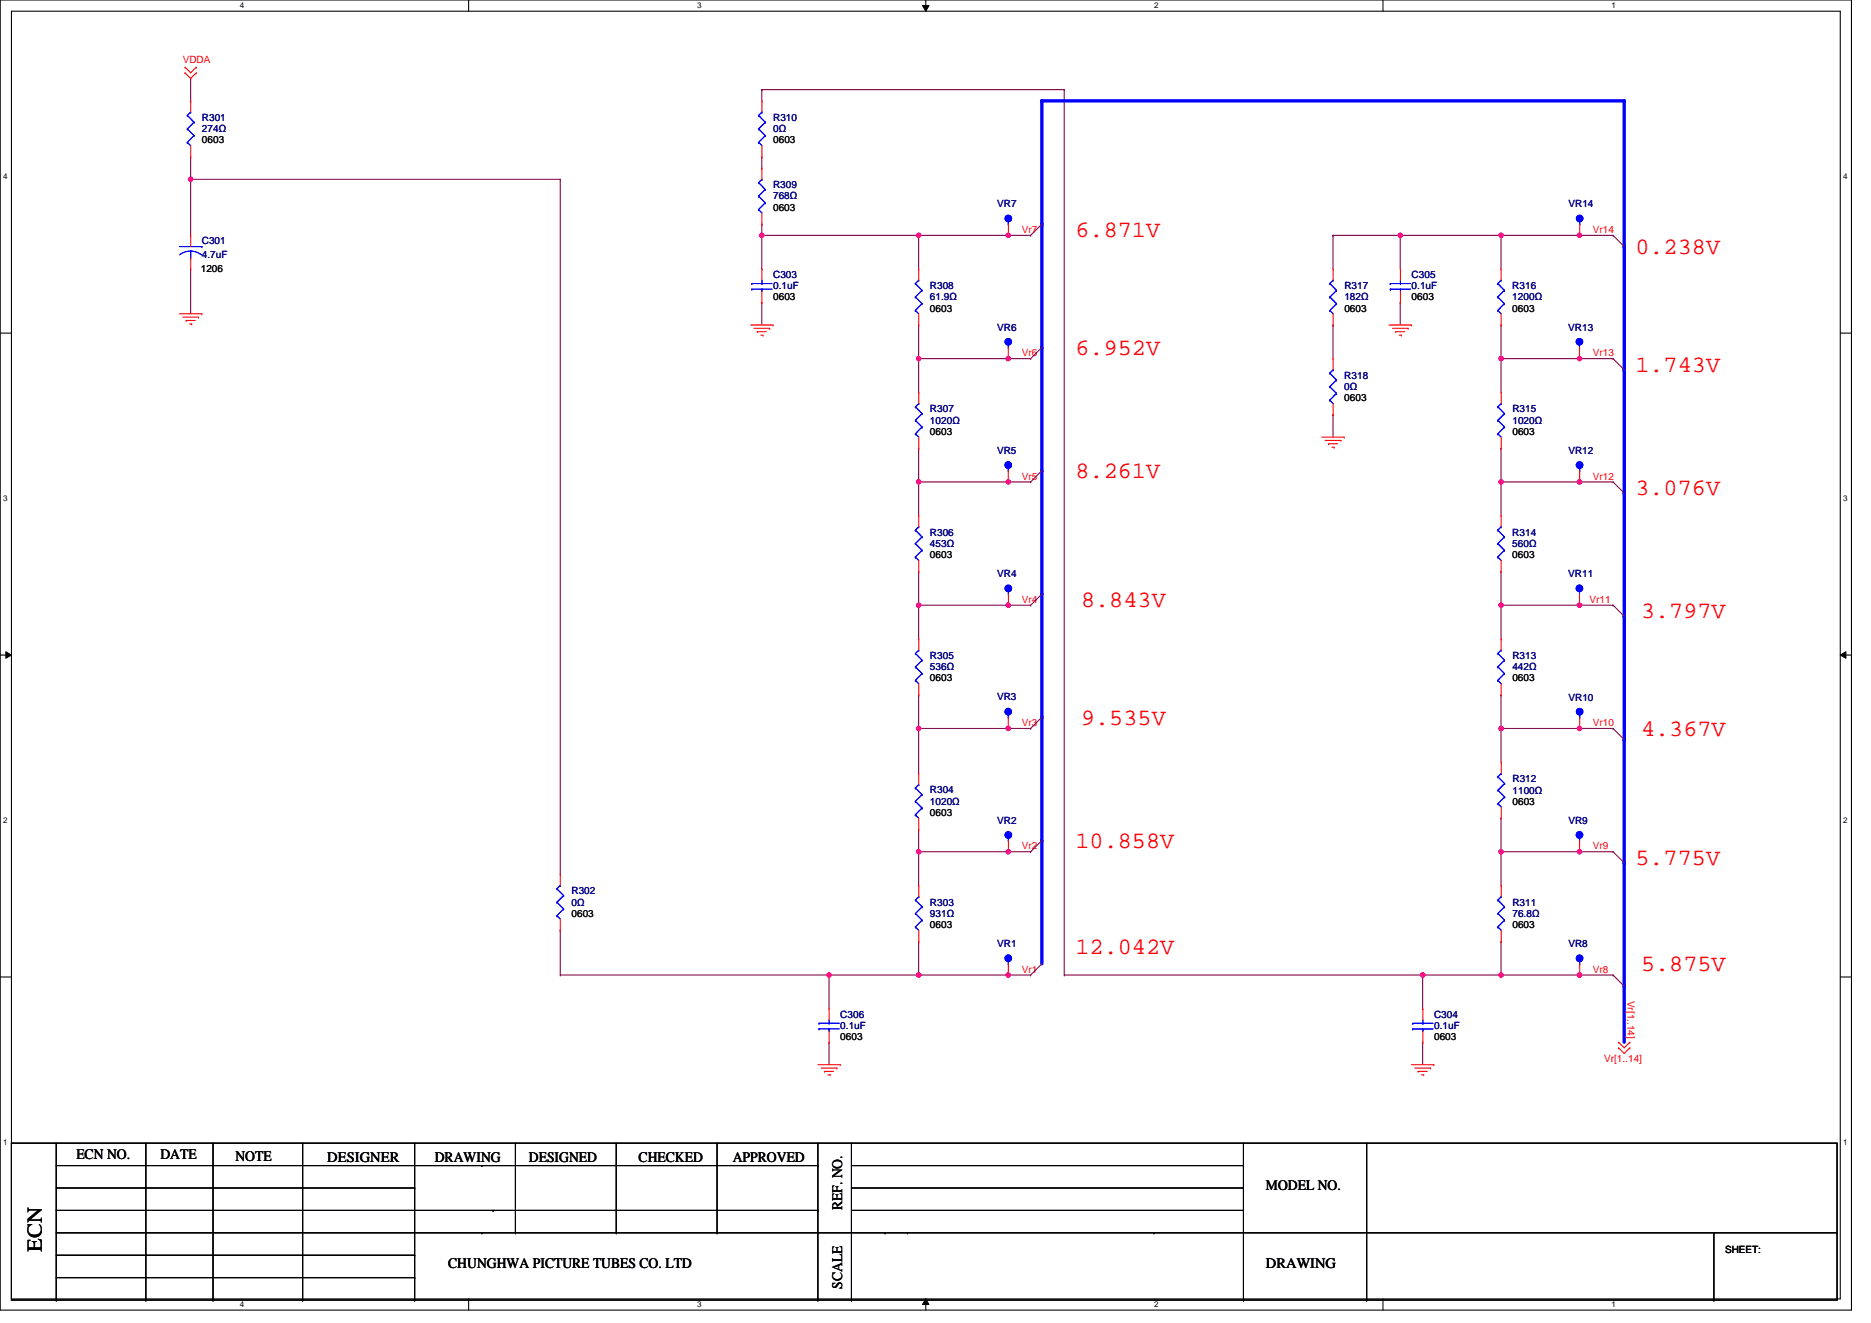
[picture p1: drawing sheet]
<svg xmlns="http://www.w3.org/2000/svg" width="297mm" height="210mm" viewBox="0 0 297 210" stroke-linecap="round" stroke-linejoin="round" font-family="sans-serif">
<path d="M0 0h293.9v207.9h-293.9zM1.8 1.8h290.4v204.3h-290.4z" fill="none" stroke="#000" stroke-width=".17"/>
<g fill="#fff">
<path d="M38.1 .2h.7v1.4h-.7z"/>
<path d="M38.1 206.3h.7v1.4h-.7z"/>
</g>
<path d="M74.4 0v1.8M74.4 206.1v1.8" fill="none" stroke="#000" stroke-width=".17"/>
<g fill="#fff">
<path d="M110.7 .2h.7v1.4h-.7z"/>
<path d="M110.7 206.3h.7v1.4h-.7z"/>
</g>
<path d="M147 0v1.8M147 206.1v1.8" fill="none" stroke="#000" stroke-width=".17"/>
<path d="M146.4 .9h1.1l-.5 .9zM147 206.1l.5 .9h-1.1z" fill="#000"/>
<path d="M146.4 .9h1.1l-.5 .9zM147 206.1l.5 .9h-1.1z" fill="none" stroke="#000" stroke-width=".16"/>
<g fill="#fff">
<path d="M183.3 .2h.7v1.4h-.7z"/>
<path d="M183.3 206.3h.7v1.4h-.7z"/>
</g>
<path d="M219.6 0v1.8M219.6 206.1v1.8" fill="none" stroke="#000" stroke-width=".17"/>
<g fill="#fff">
<path d="M255.8 .2h.7v1.4h-.7z"/>
<path d="M255.8 206.3h.7v1.4h-.7z"/>
<path d="M.5 27.3h.7v1.4h-.7z"/>
<path d="M292.6 27.3h.7v1.4h-.7z"/>
<path d="M.5 78.4h.7v1.4h-.7z"/>
<path d="M292.6 78.4h.7v1.4h-.7z"/>
</g>
<path d="M0 52.9h1.8M292.2 52.9h1.7" fill="none" stroke="#000" stroke-width=".17"/>
<g fill="#fff">
<path d="M.5 129.5h.7v1.4h-.7z"/>
<path d="M292.6 129.5h.7v1.4h-.7z"/>
</g>
<path d="M0 103.9h1.8M292.2 103.9h1.7" fill="none" stroke="#000" stroke-width=".17"/>
<path d="M.9 103.4l.9 .5-.9 .5zM292.2 103.9l.9-.5v1z" fill="#000"/>
<path d="M.9 103.4l.9 .5-.9 .5zM292.2 103.9l.9-.5v1z" fill="none" stroke="#000" stroke-width=".16"/>
<g fill="#fff">
<path d="M.5 180.5h.7v1.5h-.7z"/>
<path d="M292.6 180.5h.7v1.5h-.7z"/>
</g>
<path d="M0 155h1.8M292.2 155h1.7" fill="none" stroke="#000" stroke-width=".17"/>
<path d="M145.8 37.3h.1M145.8 37.3v5.4" fill="none" stroke="#800040" stroke-width=".17"/>
<path d="M257.9 117.4v19.5" fill="none" stroke="#00f" stroke-width=".53"/>
<circle cx="257.9" cy="117.4" r=".26" fill="#00f"/>
<g fill="none" stroke="#800040" stroke-width=".17">
<path d="M120.9 14.2h.1M120.9 14.2h48.1M169 14.2h.1M169 14.2v140.5M120.9 24.9h.1M120.9 35.6h.1M120.9 24.9v1.8M120.9 35.6v1.7M211.6 37.3h.1M211.6 37.3v5.4M30.3 42.7h.1M30.3 42.7v7.1"/>
<path d="M211.6 51.6h.1M211.6 51.6v5.3M160.1 115.6h.1M160.1 115.6h3.5M238.3 110.2h.1M238.3 110.2v5.4"/>
</g>
<circle cx="160.1" cy="115.6" r=".35" fill="#f0f"/>
<circle cx="160.1" cy="115.6" r=".35" fill="none" stroke="#f0f" stroke-width=".17"/>
<path d="M120.9 14.2h.1M120.9 14.2v1.8M160.1 76.5h.1M160.1 76.5h3.5" fill="none" stroke="#800040" stroke-width=".17"/>
<circle cx="160.1" cy="76.4" r=".35" fill="#f0f"/>
<circle cx="160.1" cy="76.4" r=".35" fill="none" stroke="#f0f" stroke-width=".17"/>
<path d="M257.9 16v23.1" fill="none" stroke="#00f" stroke-width=".53"/>
<circle cx="257.9" cy="16" r=".26" fill="#00f"/>
<path d="M30.3 12.4h.1M30.3 12.4v3.6M30.3 28.4h.1M30.3 28.4h58.6" fill="none" stroke="#800040" stroke-width=".17"/>
<circle cx="30.3" cy="28.4" r=".35" fill="#f0f"/>
<circle cx="30.3" cy="28.4" r=".35" fill="none" stroke="#f0f" stroke-width=".17"/>
<path d="M160.1 56.9h.1M160.1 56.9h3.5" fill="none" stroke="#800040" stroke-width=".17"/>
<circle cx="160.1" cy="56.9" r=".35" fill="#f0f"/>
<circle cx="160.1" cy="56.9" r=".35" fill="none" stroke="#f0f" stroke-width=".17"/>
<path d="M30.3 28.4h.1M30.3 24.9h.1M30.3 24.9v12.4" fill="none" stroke="#800040" stroke-width=".17"/>
<path d="M257.9 136.9v19.6" fill="none" stroke="#00f" stroke-width=".53"/>
<circle cx="257.9" cy="136.9" r=".26" fill="#00f"/>
<path d="M145.8 76.5h.1M145.8 76.5v5.3M88.9 154.7h.1M88.9 154.7h42.7M131.6 154.7h.1M131.6 154.7v5.3M131.6 165.4h.1M131.6 165.4v3.5" fill="none" stroke="#800040" stroke-width=".17"/>
<path d="M257.9 156.5v8.9" fill="none" stroke="#00f" stroke-width=".53"/>
<circle cx="257.9" cy="156.5" r=".26" fill="#00f"/>
<path d="M120.9 37.3h.1M120.9 37.3v5.4M120.9 48h.1M120.9 48v3.6M250.7 115.6h.1M250.7 115.6h5.4" fill="none" stroke="#800040" stroke-width=".17"/>
<circle cx="250.7" cy="115.6" r=".35" fill="#f0f"/>
<circle cx="250.7" cy="115.6" r=".35" fill="none" stroke="#f0f" stroke-width=".17"/>
<path d="M211.6 37.3h.1M211.6 37.3h10.7M222.3 37.3h.1M222.3 37.3v5.4M222.3 48h.1M222.3 48v3.6M160.1 96h.1M160.1 96h3.5" fill="none" stroke="#800040" stroke-width=".17"/>
<circle cx="160.1" cy="96" r=".35" fill="#f0f"/>
<circle cx="160.1" cy="96" r=".35" fill="none" stroke="#f0f" stroke-width=".17"/>
<path d="M160.1 37.3h.1M160.1 37.3h3.5M225.9 154.7h.1M225.9 154.7v5.3M225.9 165.4h.1M225.9 165.4v3.5" fill="none" stroke="#800040" stroke-width=".17"/>
<circle cx="160.1" cy="37.3" r=".35" fill="#f0f"/>
<circle cx="160.1" cy="37.3" r=".35" fill="none" stroke="#f0f" stroke-width=".17"/>
<path d="M250.7 96h.1M250.7 96h5.4" fill="none" stroke="#800040" stroke-width=".17"/>
<circle cx="250.7" cy="96" r=".35" fill="#f0f"/>
<circle cx="250.7" cy="96" r=".35" fill="none" stroke="#f0f" stroke-width=".17"/>
<path d="M250.7 56.9h.1M250.7 56.9h5.4" fill="none" stroke="#800040" stroke-width=".17"/>
<circle cx="250.7" cy="56.9" r=".35" fill="#f0f"/>
<circle cx="250.7" cy="56.9" r=".35" fill="none" stroke="#f0f" stroke-width=".17"/>
<path d="M250.7 37.3h.1M250.7 37.3h5.4M238.3 56.9h.1M238.3 56.9v5.3" fill="none" stroke="#800040" stroke-width=".17"/>
<circle cx="250.7" cy="37.3" r=".35" fill="#f0f"/>
<circle cx="250.7" cy="37.3" r=".35" fill="none" stroke="#f0f" stroke-width=".17"/>
<path d="M250.7 76.5h.1M250.7 76.5h5.4" fill="none" stroke="#800040" stroke-width=".17"/>
<circle cx="250.7" cy="76.4" r=".35" fill="#f0f"/>
<circle cx="250.7" cy="76.4" r=".35" fill="none" stroke="#f0f" stroke-width=".17"/>
<path d="M145.8 56.9h.1M145.8 56.9v5.3M238.3 76.5h.1M238.3 76.5v5.3M238.3 96h.1M238.3 96v5.4M169 154.7h.1M169 154.7h56.9" fill="none" stroke="#800040" stroke-width=".17"/>
<circle cx="145.8" cy="56.9" r=".35" fill="#f0f"/>
<circle cx="145.8" cy="56.9" r=".35" fill="none" stroke="#f0f" stroke-width=".17"/>
<path d="M145.8 71.1h.1M145.8 71.1v5.4M160.1 135.1h.1M160.1 135.1h3.5M160.1 154.7h.1M160.1 154.7h3.5" fill="none" stroke="#800040" stroke-width=".17"/>
<circle cx="160.1" cy="135.1" r=".35" fill="#f0f"/>
<circle cx="160.1" cy="135.1" r=".35" fill="none" stroke="#f0f" stroke-width=".17"/>
<path d="M145.8 96h.1M145.8 96v5.4M145.8 135.1h.1M145.8 135.1v5.4M145.8 154.7h.1M145.8 154.7h14.3" fill="none" stroke="#800040" stroke-width=".17"/>
<circle cx="160.1" cy="154.7" r=".35" fill="#f0f"/>
<circle cx="160.1" cy="154.7" r=".35" fill="none" stroke="#f0f" stroke-width=".17"/>
<circle cx="145.8" cy="154.7" r=".35" fill="#f0f"/>
<circle cx="145.8" cy="154.7" r=".35" fill="none" stroke="#f0f" stroke-width=".17"/>
<path d="M145.8 115.6h.1M145.8 115.6v7.1M145.8 149.4h.1M145.8 149.4v5.3" fill="none" stroke="#800040" stroke-width=".17"/>
<path d="M165.4 16h92.5" fill="none" stroke="#00f" stroke-width=".53"/>
<circle cx="165.4" cy="16" r=".26" fill="#00f"/>
<path d="M165.4 133.4v19.5" fill="none" stroke="#00f" stroke-width=".53"/>
<circle cx="165.4" cy="133.4" r=".26" fill="#00f"/>
<path d="M257.9 39.1v19.6" fill="none" stroke="#00f" stroke-width=".53"/>
<circle cx="257.9" cy="39.1" r=".26" fill="#00f"/>
<path d="M211.6 65.8h.1M211.6 65.8v3.5" fill="none" stroke="#800040" stroke-width=".17"/>
<path d="M257.9 58.7v19.5" fill="none" stroke="#00f" stroke-width=".53"/>
<circle cx="257.9" cy="58.7" r=".26" fill="#00f"/>
<path d="M238.3 37.3h.1M238.3 37.3v5.4M238.3 51.6h.1M238.3 51.6v5.3M238.3 71.1h.1M238.3 71.1v5.4M238.3 90.7h.1M238.3 90.7v5.3M238.3 115.6h.1M238.3 115.6v5.3" fill="none" stroke="#800040" stroke-width=".17"/>
<path d="M257.9 78.2v19.6" fill="none" stroke="#00f" stroke-width=".53"/>
<circle cx="257.9" cy="78.2" r=".26" fill="#00f"/>
<path d="M250.8 154.7h.1M250.8 154.7h5.3" fill="none" stroke="#800040" stroke-width=".17"/>
<circle cx="250.7" cy="154.7" r=".35" fill="#f0f"/>
<circle cx="250.7" cy="154.7" r=".35" fill="none" stroke="#f0f" stroke-width=".17"/>
<path d="M250.8 135.1h.1M250.8 135.1h5.3" fill="none" stroke="#800040" stroke-width=".17"/>
<circle cx="250.7" cy="135.1" r=".35" fill="#f0f"/>
<circle cx="250.7" cy="135.1" r=".35" fill="none" stroke="#f0f" stroke-width=".17"/>
<path d="M238.3 135.1h.1M238.3 129.8h.1M238.3 129.8v10.7M238.3 149.4h.1M238.3 149.4v5.3" fill="none" stroke="#800040" stroke-width=".17"/>
<path d="M257.9 97.8v19.6" fill="none" stroke="#00f" stroke-width=".53"/>
<circle cx="257.9" cy="97.8" r=".26" fill="#00f"/>
<path d="M145.8 90.7h.1M145.8 90.7v5.3M225.9 154.7h.1M225.9 154.7h12.4" fill="none" stroke="#800040" stroke-width=".17"/>
<circle cx="225.8" cy="154.7" r=".35" fill="#f0f"/>
<circle cx="225.8" cy="154.7" r=".35" fill="none" stroke="#f0f" stroke-width=".17"/>
<path d="M222.3 37.3h.1M222.3 37.3h16M145.8 51.6h.1M145.8 51.6v5.3" fill="none" stroke="#800040" stroke-width=".17"/>
<circle cx="222.3" cy="37.3" r=".35" fill="#f0f"/>
<circle cx="222.3" cy="37.3" r=".35" fill="none" stroke="#f0f" stroke-width=".17"/>
<path d="M131.6 154.7h.1M131.6 154.7h14.2" fill="none" stroke="#800040" stroke-width=".17"/>
<circle cx="131.6" cy="154.7" r=".35" fill="#f0f"/>
<circle cx="131.6" cy="154.7" r=".35" fill="none" stroke="#f0f" stroke-width=".17"/>
<path d="M121 37.3h.1M121 37.3h24.8M145.8 110.2h.1M145.8 110.2v5.4" fill="none" stroke="#800040" stroke-width=".17"/>
<circle cx="120.9" cy="37.3" r=".35" fill="#f0f"/>
<circle cx="120.9" cy="37.3" r=".35" fill="none" stroke="#f0f" stroke-width=".17"/>
<path d="M238.3 96h.1M238.3 96h12.5" fill="none" stroke="#800040" stroke-width=".17"/>
<circle cx="238.3" cy="96" r=".35" fill="#f0f"/>
<circle cx="238.3" cy="96" r=".35" fill="none" stroke="#f0f" stroke-width=".17"/>
<path d="M238.3 56.9h.1M238.3 56.9h12.5" fill="none" stroke="#800040" stroke-width=".17"/>
<circle cx="238.3" cy="56.9" r=".35" fill="#f0f"/>
<circle cx="238.3" cy="56.9" r=".35" fill="none" stroke="#f0f" stroke-width=".17"/>
<path d="M145.8 76.5h.1M145.8 76.5h14.3" fill="none" stroke="#800040" stroke-width=".17"/>
<circle cx="145.8" cy="76.4" r=".35" fill="#f0f"/>
<circle cx="145.8" cy="76.4" r=".35" fill="none" stroke="#f0f" stroke-width=".17"/>
<path d="M238.3 115.6h.1M238.3 115.6h12.5" fill="none" stroke="#800040" stroke-width=".17"/>
<circle cx="238.3" cy="115.6" r=".35" fill="#f0f"/>
<circle cx="238.3" cy="115.6" r=".35" fill="none" stroke="#f0f" stroke-width=".17"/>
<path d="M145.8 96h.1M145.8 96h14.3" fill="none" stroke="#800040" stroke-width=".17"/>
<circle cx="145.8" cy="96" r=".35" fill="#f0f"/>
<circle cx="145.8" cy="96" r=".35" fill="none" stroke="#f0f" stroke-width=".17"/>
<path d="M145.8 56.9h.1M145.8 56.9h14.3M145.8 115.6h.1M145.8 115.6h14.3" fill="none" stroke="#800040" stroke-width=".17"/>
<circle cx="145.8" cy="115.6" r=".35" fill="#f0f"/>
<circle cx="145.8" cy="115.6" r=".35" fill="none" stroke="#f0f" stroke-width=".17"/>
<path d="M238.3 154.7h.1M238.3 154.7h12.5" fill="none" stroke="#800040" stroke-width=".17"/>
<circle cx="238.3" cy="154.7" r=".35" fill="#f0f"/>
<circle cx="238.3" cy="154.7" r=".35" fill="none" stroke="#f0f" stroke-width=".17"/>
<path d="M238.3 37.3h.1M238.3 37.3h12.5" fill="none" stroke="#800040" stroke-width=".17"/>
<circle cx="238.3" cy="37.3" r=".35" fill="#f0f"/>
<circle cx="238.3" cy="37.3" r=".35" fill="none" stroke="#f0f" stroke-width=".17"/>
<path d="M238.3 76.5h.1M238.3 76.5h12.5" fill="none" stroke="#800040" stroke-width=".17"/>
<circle cx="238.3" cy="76.4" r=".35" fill="#f0f"/>
<circle cx="238.3" cy="76.4" r=".35" fill="none" stroke="#f0f" stroke-width=".17"/>
<path d="M145.8 135.1h.1M145.8 135.1h14.3" fill="none" stroke="#800040" stroke-width=".17"/>
<circle cx="145.8" cy="135.1" r=".35" fill="#f0f"/>
<circle cx="145.8" cy="135.1" r=".35" fill="none" stroke="#f0f" stroke-width=".17"/>
<path d="M238.3 135.1h.1M238.3 135.1h12.5" fill="none" stroke="#800040" stroke-width=".17"/>
<circle cx="238.3" cy="135.1" r=".35" fill="#f0f"/>
<circle cx="238.3" cy="135.1" r=".35" fill="none" stroke="#f0f" stroke-width=".17"/>
<path d="M145.8 37.3h.1M145.8 37.3h14.3" fill="none" stroke="#800040" stroke-width=".17"/>
<circle cx="145.8" cy="37.3" r=".35" fill="#f0f"/>
<circle cx="145.8" cy="37.3" r=".35" fill="none" stroke="#f0f" stroke-width=".17"/>
<path d="M165.4 16v19.6" fill="none" stroke="#00f" stroke-width=".53"/>
<circle cx="165.4" cy="16" r=".26" fill="#00f"/>
<path d="M165.4 35.6v19.5" fill="none" stroke="#00f" stroke-width=".53"/>
<circle cx="165.4" cy="35.6" r=".26" fill="#00f"/>
<path d="M165.4 55.1v19.6" fill="none" stroke="#00f" stroke-width=".53"/>
<circle cx="165.4" cy="55.1" r=".26" fill="#00f"/>
<path d="M165.4 74.7v19.5" fill="none" stroke="#00f" stroke-width=".53"/>
<circle cx="165.4" cy="74.7" r=".26" fill="#00f"/>
<path d="M165.4 94.2v19.6" fill="none" stroke="#00f" stroke-width=".53"/>
<circle cx="165.4" cy="94.2" r=".26" fill="#00f"/>
<path d="M165.4 113.8v19.6" fill="none" stroke="#00f" stroke-width=".53"/>
<circle cx="165.4" cy="113.8" r=".26" fill="#00f"/>
<g fill="none" stroke="#800040" stroke-width=".17">
<path d="M88.9 28.4h.1M88.9 28.4v110.3M163.6 37.3h.1M165.4 35.6l-1.8 1.7M256.1 37.3h.1M256.1 37.3l1.8 1.8M163.6 56.9h.1M165.4 55.1l-1.8 1.8M256.1 56.9h.1M256.1 56.9l1.8 1.8M163.6 76.5h.1M165.4 74.7l-1.8 1.8"/>
<path d="M256.1 76.5h.1M256.1 76.5l1.8 1.7M163.6 96h.1M165.4 94.2l-1.8 1.8M256.1 96h.1M256.1 96l1.8 1.8M163.6 115.6h.1M165.4 113.8l-1.8 1.8M256.1 115.6h.1M256.1 115.6l1.8 1.8M145.8 131.6h.1M145.8 131.6v3.5"/>
<path d="M163.6 135.1h.1M165.4 133.4l-1.8 1.7M256.1 135.1h.1M256.1 135.1l1.8 1.8M88.9 147.6h.1M88.9 147.6v7.1M163.6 154.7h.1M165.4 152.9l-1.8 1.8M256.1 154.7h.1M256.1 154.7l1.8 1.8"/>
</g>
<g fill="none" stroke="#f00" stroke-width=".17">
<path d="M29.4 11.6h.1M29.4 10.7h.1M29.4 11.6l.9 .8 .9-.8M29.4 10.7l.9 .9 .9-.9M31.2 11.6h.1M31.2 10.7h.1M28.5 49.8h3.5M29 50.3h2.5M29.5 50.8h.1M29.5 50.8h1.5M30.1 51.4h.3M30.4 51.4h.1"/>
<path d="M31.5 50.3h.1M32 49.8h.1M119.2 51.6h3.5M119.7 52.1h2.5M120.2 52.6h.1M120.2 52.6h1.5M120.8 53.2h.3M121.1 53.2h.1M122.2 52.1h.1M122.7 51.6h.1M220.5 51.6h3.6M221.1 52.1h2.5"/>
<path d="M221.6 52.6h.1M221.6 52.6h1.4M222.1 53.2h.4M222.5 53.2h.1M223.6 52.1h.1M224.1 51.6h.1M238.3 51.6h.1M238.3 42.7h.1M238.3 42.7v1.8M238.3 49.8v1.8M209.9 69.3h3.5M210.4 69.9h2.5"/>
<path d="M210.9 70.4h.1M210.9 70.4h1.5M211.5 71h.3M211.8 71h.1M212.9 69.9h.1M213.4 69.3h.1M129.8 168.9h3.6M130.4 169.5h2.5M130.9 170h.1M130.9 170h1.4M131.5 170.5h.3M131.8 170.5h.1"/>
<path d="M132.9 169.5h.1M133.4 168.9h.1M224.1 168.9h3.5M224.6 169.5h2.5M225.1 170h.1M225.1 170h1.5M225.7 170.5h.3M226 170.5h.1M227.1 169.5h.1M227.6 168.9h.1M257 166.3h.1M257 165.4h.1"/>
<path d="M257 166.3l.9 .8 .9-.8M257 165.4l.9 .9 .9-.9M258.8 166.3h.1M258.8 165.4h.1"/>
</g>
<g fill="none" stroke="#000" stroke-width=".17">
<path d="M1.8 181.4h289.9v24.9h-289.9zM8.9 181.4v24.9M8.9 184.9h120.9M8.9 188.5h56.9M8.9 192h120.9M8.9 195.6h282.8M8.9 199.2h56.9M23.2 181.4v24.9M33.8 181.4v24.9M48 181.4v24.9M65.8 188.5h.1M65.8 199.2h.1"/>
<path d="M65.8 181.4v24.9M76.5 184.9h.1M76.5 195.6h.1M78.3 192h.1M81.8 195.6h.1M81.8 181.4v14.2M97.8 195.6h.1M97.8 181.4v14.2M113.8 195.6h.1M113.8 181.4v14.2M129.8 195.6h.1M129.8 184.9h.1"/>
<path d="M129.8 192h.1M129.8 181.4v24.9M135.2 184.9h62.2M135.2 188.5h62.2M135.2 192h62.2M135.2 181.4v24.9M140.5 195.6h.1M144.1 195.6h.1M183.2 195.6h.1M197.4 184.9h.1M197.4 188.5h.1M197.4 192h.1"/>
<path d="M197.4 181.4v24.9M217 181.4v24.9M272.1 195.6v10.7M291.7 195.6h.1M8.9 206.3h.1M8.9 202.7h56.9M23.2 206.3h.1M33.8 206.3h.1M48 206.3h.1M65.8 206.3h.1M65.8 202.7h.1M129.8 206.3h.1"/>
<path d="M135.2 206.3h.1M197.4 206.3h.1M217 206.3h.1M272.1 206.3h.1"/>
</g>
<path d="M237.8 49.3h.1M237.8 47.1h.1M237.8 45h.1M237.8 49.3l.5 .5M237.8 47.1l1 1.1M237.8 45l1 1.1M238.3 44.5h.1M238.3 44.5l-.5 .5M238.8 48.2h.1M238.8 46.1h.1M238.8 48.2l-1 1.1M238.8 46.1l-1 1" fill="none" stroke="#00f" stroke-width=".17"/>
<circle cx="250.7" cy="54.2" r=".52" fill="#00f"/>
<g fill="none" stroke="#00f" stroke-width=".17">
<path d="M250.8 55.1h.1M250.8 54.8v.3"/>
<circle cx="250.7" cy="54.2" r=".52"/>
</g>
<circle cx="250.7" cy="54.2" r=".52" fill="#00f"/>
<g fill="none" stroke="#00f" stroke-width=".17">
<path d="M250.8 55.1h.1M250.8 54.8v.3"/>
<circle cx="250.7" cy="54.2" r=".52"/>
</g>
<path d="M250.8 56.9h.1M250.8 55.1v1.8" fill="none" stroke="#f00" stroke-width=".17"/>
<circle cx="250.7" cy="93.3" r=".52" fill="#00f"/>
<g fill="none" stroke="#00f" stroke-width=".17">
<path d="M250.8 94.2h.1M250.8 93.9v.3"/>
<circle cx="250.7" cy="93.3" r=".52"/>
</g>
<circle cx="250.7" cy="93.3" r=".52" fill="#00f"/>
<g fill="none" stroke="#00f" stroke-width=".17">
<path d="M145.3 49.3h.1M145.3 47.1h.1M145.3 45h.1M145.3 49.3l.6 .5M145.3 47.1l1.1 1.1M145.3 45l1.1 1.1M145.9 44.5h.1M145.9 44.5l-.6 .5M146.4 48.2h.1M146.4 46.1h.1M146.4 48.2l-1.1 1.1M146.4 46.1l-1.1 1"/>
<path d="M237.8 88.4h.1M237.8 86.2h.1M237.8 84.1h.1M237.8 88.4l.5 .5M237.8 86.2l1 1.1M237.8 84.1l1 1.1M238.3 83.6h.1M238.3 83.6l-.5 .5M238.8 87.3h.1M238.8 85.2h.1M238.8 87.3l-1 1.1M238.8 85.2l-1 1"/>
<path d="M250.8 94.2h.1M250.8 93.9v.3"/>
<circle cx="250.7" cy="93.3" r=".52"/>
</g>
<path d="M145.9 51.6h.1M145.9 42.7h.1M145.9 42.7v1.8M145.9 49.8v1.8M238.3 90.7h.1M238.3 81.8h.1M238.3 81.8v1.8M238.3 88.9v1.8M250.8 96h.1M250.8 94.2v1.8" fill="none" stroke="#f00" stroke-width=".17"/>
<circle cx="160.1" cy="112.9" r=".52" fill="#00f"/>
<g fill="none" stroke="#00f" stroke-width=".17">
<path d="M160.1 113.8h.1M160.1 113.4v.4"/>
<circle cx="160.1" cy="112.9" r=".52"/>
</g>
<circle cx="160.1" cy="112.9" r=".52" fill="#00f"/>
<g fill="none" stroke="#00f" stroke-width=".17">
<path d="M211.1 59.2h.1M211.1 59.2l1.1 1.1M211.6 58.7h.1M211.6 58.7l-.5 .5M211.1 63.5h.1M211.1 61.3h.1M211.1 63.5l.5 .5M211.1 61.3l1.1 1.1M212.2 62.4h.1M212.2 60.3h.1M212.2 62.4l-1.1 1.1M212.2 60.3l-1.1 1"/>
<path d="M160.1 113.8h.1M160.1 113.4v.4M145.3 129.3h.1M145.3 127.1h.1M145.3 125h.1M145.3 129.3l.6 .5M145.3 127.1l1.1 1.1M145.3 125l1.1 1.1M145.9 124.5h.1M145.9 124.5l-.6 .5M146.4 128.2h.1M146.4 126.1h.1"/>
<path d="M146.4 128.2l-1.1 1.1M146.4 126.1l-1.1 1"/>
<circle cx="160.1" cy="112.9" r=".52"/>
</g>
<path d="M211.6 56.9h.1M211.6 56.9v1.8M211.6 65.8h.1M211.6 64v1.8M160.1 115.6h.1M160.1 113.8v1.8M145.9 131.6h.1M145.9 122.7h.1M145.9 122.7v1.8M145.9 129.8v1.8" fill="none" stroke="#f00" stroke-width=".17"/>
<circle cx="160.1" cy="73.8" r=".52" fill="#00f"/>
<g fill="none" stroke="#00f" stroke-width=".17">
<path d="M160.1 74.7h.1M160.1 74.3v.4"/>
<circle cx="160.1" cy="73.8" r=".52"/>
</g>
<circle cx="160.1" cy="73.8" r=".52" fill="#00f"/>
<g fill="none" stroke="#00f" stroke-width=".17">
<path d="M28.5 39.1h3.5M30.3 39.8l1 .3 .7 .3M30.3 39.8l-1.1 .2-.7 .4M30.3 39.8v1.1M32 39.1h.1M30.3 40.9h.1M160.1 74.7h.1M160.1 74.3v.4M145.3 88.4h.1M145.3 86.2h.1M145.3 84.1h.1M145.3 88.4l.6 .5"/>
<path d="M145.3 86.2l1.1 1.1M145.3 84.1l1.1 1.1M145.9 83.6h.1M145.9 83.6l-.6 .5M146.4 87.3h.1M146.4 85.2h.1M146.4 87.3l-1.1 1.1M146.4 85.2l-1.1 1M88.4 145.3h.1M88.4 143.1h.1M88.4 141h.1M88.4 145.3l.6 .5"/>
<path d="M88.4 143.1l1.1 1.1M88.4 141l1.1 1.1M89 140.5h.1M89 140.5l-.6 .5M89.5 144.2h.1M89.5 142.1h.1M89.5 144.2l-1.1 1.1M89.5 142.1l-1.1 1"/>
<circle cx="160.1" cy="73.8" r=".52"/>
</g>
<g fill="none" stroke="#f00" stroke-width=".17">
<path d="M30.3 37.3h.1M30.3 37.3v1.8M30.3 42.7h.1M30.3 40.9v1.8M160.1 76.5h.1M160.1 74.7v1.8M145.9 90.7h.1M145.9 81.8h.1M145.9 81.8v1.8M145.9 88.9v1.8M89 138.7h.1M89 138.7v1.8"/>
<path d="M89 147.6h.1M89 145.8v1.8"/>
</g>
<circle cx="250.8" cy="132.5" r=".52" fill="#00f"/>
<g fill="none" stroke="#00f" stroke-width=".17">
<path d="M250.8 133.4h.1M250.8 133v.4"/>
<circle cx="250.8" cy="132.5" r=".52"/>
</g>
<circle cx="250.8" cy="132.5" r=".52" fill="#00f"/>
<g fill="none" stroke="#00f" stroke-width=".17">
<path d="M120.4 33.3h.1M120.4 31.1h.1M120.4 29h.1M120.4 33.3l.6 .5M120.4 31.1l1.1 1.1M120.4 29l1.1 1.1M121 28.5h.1M121 28.5l-.6 .5M121.5 32.2h.1M121.5 30.1h.1M121.5 32.2l-1.1 1.1M121.5 30.1l-1.1 1"/>
<path d="M237.8 107.9h.1M237.8 105.8h.1M237.8 103.7h.1M237.8 107.9l.5 .6M237.8 105.8l1.1 1.1M237.8 103.7l1.1 1M238.3 103.1h.1M238.3 103.1l-.5 .6M238.9 106.9h.1M238.9 104.7h.1M238.9 106.9l-1.1 1M238.9 104.7l-1.1 1.1"/>
<path d="M250.8 133.4h.1M250.8 133v.4M130 162.4h.1M130 163.2h.1M130 162.4h3.2M130 163.2h3.2M131.6 163.2h.1M131.6 162.4h.1M131.6 161.8v.6M131.6 163.2v.4"/>
<circle cx="250.8" cy="132.5" r=".52"/>
</g>
<g fill="none" stroke="#f00" stroke-width=".17">
<path d="M121 35.6h.1M121 26.7h.1M121 26.7v1.8M121 33.8v1.8M238.3 110.3h.1M238.3 101.4h.1M238.3 101.4v1.7M238.3 108.5v1.8M250.8 135.1h.1M250.8 133.4v1.7M131.6 165.4h.1M131.6 160h.1"/>
<path d="M131.6 160v1.8M131.6 163.6v1.8"/>
</g>
<circle cx="160.1" cy="54.2" r=".52" fill="#00f"/>
<g fill="none" stroke="#00f" stroke-width=".17">
<path d="M160.1 55.1h.1M160.1 54.8v.3"/>
<circle cx="160.1" cy="54.2" r=".52"/>
</g>
<circle cx="160.1" cy="54.2" r=".52" fill="#00f"/>
<g fill="none" stroke="#00f" stroke-width=".17">
<path d="M160.1 55.1h.1M160.1 54.8v.3M211.1 49.3h.1M211.1 47.1h.1M211.1 45h.1M211.1 49.3l.6 .5M211.1 47.1l1.1 1.1M211.1 45l1.1 1.1M211.7 44.5h.1M211.7 44.5l-.6 .5M212.2 48.2h.1M212.2 46.1h.1"/>
<path d="M212.2 48.2l-1.1 1.1M212.2 46.1l-1.1 1"/>
<circle cx="160.1" cy="54.2" r=".52"/>
</g>
<path d="M160.1 56.9h.1M160.1 55.1v1.8M211.7 51.6h.1M211.7 42.7h.1M211.7 42.7v1.8M211.7 49.8v1.8" fill="none" stroke="#f00" stroke-width=".17"/>
<circle cx="160.1" cy="152" r=".52" fill="#00f"/>
<g fill="none" stroke="#00f" stroke-width=".17">
<path d="M160.1 152.9h.1M160.1 152.6v.3"/>
<circle cx="160.1" cy="152" r=".52"/>
</g>
<circle cx="160.1" cy="152" r=".52" fill="#00f"/>
<g fill="none" stroke="#00f" stroke-width=".17">
<path d="M29.7 18.3h.1M29.7 18.3l1.1 1.1M30.3 17.8h.1M30.3 17.8l-.6 .5M30.8 19.4h.1M30.8 19.4l-1.1 1.1M29.7 22.6h.1M29.7 20.5h.1M29.7 22.6l.6 .5M29.7 20.5l1.1 1M30.8 21.5h.1M30.8 21.5l-1.1 1.1"/>
<path d="M119.4 45h.1M119.4 45.9h.1M119.4 45h3.2M119.4 45.9h3.2M121 45.9h.1M121 45h.1M121 44.5v.5M121 45.9v.3M145.3 68.8h.1M145.3 66.7h.1M145.3 64.5h.1M145.3 68.8l.6 .6"/>
<path d="M145.3 66.7l1.1 1M145.3 64.5l1.1 1.1M145.9 64h.1M145.9 64l-.6 .5M146.4 67.7h.1M146.4 65.6h.1M146.4 67.7l-1.1 1.1M146.4 65.6l-1.1 1.1M237.8 68.8h.1M237.8 66.7h.1M237.8 64.5h.1M237.8 68.8l.5 .6"/>
<path d="M237.8 66.7l1.1 1M237.8 64.5l1.1 1.1M238.3 64h.1M238.3 64l-.5 .5M238.9 67.7h.1M238.9 65.6h.1M238.9 67.7l-1.1 1.1M238.9 65.6l-1.1 1.1M145.3 147.1h.1M145.3 144.9h.1M145.3 142.8h.1M145.3 147.1l.6 .5"/>
<path d="M145.3 144.9l1.1 1.1M145.3 142.8l1.1 1.1M145.9 142.3h.1M145.9 142.3l-.6 .5M146.4 146h.1M146.4 143.9h.1M146.4 146l-1.1 1.1M146.4 143.9l-1.1 1M160.1 152.9h.1M160.1 152.6v.3M237.8 147.1h.1M237.8 144.9h.1"/>
<path d="M237.8 142.8h.1M237.8 147.1l.5 .5M237.8 144.9l1.1 1.1M237.8 142.8l1.1 1.1M238.3 142.3h.1M238.3 142.3l-.5 .5M238.9 146h.1M238.9 143.9h.1M238.9 146l-1.1 1.1M238.9 143.9l-1.1 1"/>
<circle cx="160.1" cy="152" r=".52"/>
</g>
<g fill="none" stroke="#f00" stroke-width=".17">
<path d="M30.3 16h.1M30.3 16v1.8M30.3 24.9h.1M30.3 23.1v1.8M121 48h.1M121 42.7h.1M121 42.7v1.8M121 46.2v1.8M145.9 71.1h.1M145.9 62.2h.1M145.9 62.2v1.8M145.9 69.4v1.7"/>
<path d="M238.3 71.1h.1M238.3 62.2h.1M238.3 62.2v1.8M238.3 69.4v1.7M145.9 149.4h.1M145.9 140.5h.1M145.9 140.5v1.8M145.9 147.6v1.8M160.1 154.7h.1M160.1 152.9v1.8M238.3 149.4h.1M238.3 140.5h.1"/>
<path d="M238.3 140.5v1.8M238.3 147.6v1.8"/>
</g>
<circle cx="250.8" cy="73.8" r=".52" fill="#00f"/>
<g fill="none" stroke="#00f" stroke-width=".17">
<path d="M250.8 74.7h.1M250.8 74.3v.4"/>
<circle cx="250.8" cy="73.8" r=".52"/>
</g>
<circle cx="250.8" cy="73.8" r=".52" fill="#00f"/>
<g fill="none" stroke="#00f" stroke-width=".17">
<path d="M250.8 74.7h.1M250.8 74.3v.4"/>
<circle cx="250.8" cy="73.8" r=".52"/>
</g>
<path d="M250.8 76.5h.1M250.8 74.7v1.8" fill="none" stroke="#f00" stroke-width=".17"/>
<circle cx="250.8" cy="152" r=".52" fill="#00f"/>
<g fill="none" stroke="#00f" stroke-width=".17">
<path d="M250.8 152.9h.1M250.8 152.6v.3"/>
<circle cx="250.8" cy="152" r=".52"/>
</g>
<circle cx="250.8" cy="152" r=".52" fill="#00f"/>
<g fill="none" stroke="#00f" stroke-width=".17">
<path d="M145.3 108h.1M145.3 105.8h.1M145.3 103.7h.1M145.3 108l.6 .5M145.3 105.8l1.1 1.1M145.3 103.7l1.1 1.1M145.9 103.1h.1M145.9 103.1l-.6 .6M146.4 106.9h.1M146.4 104.8h.1M146.4 106.9l-1.1 1.1M146.4 104.8l-1.1 1"/>
<path d="M250.8 152.9h.1M250.8 152.6v.3"/>
<circle cx="250.8" cy="152" r=".52"/>
</g>
<path d="M145.9 110.3h.1M145.9 101.4h.1M145.9 101.4v1.7M145.9 108.5v1.8M250.8 154.7h.1M250.8 152.9v1.8" fill="none" stroke="#f00" stroke-width=".17"/>
<circle cx="160.1" cy="34.7" r=".52" fill="#00f"/>
<g fill="none" stroke="#00f" stroke-width=".17">
<path d="M160.1 35.6h.1M160.1 35.2v.4"/>
<circle cx="160.1" cy="34.7" r=".52"/>
</g>
<circle cx="160.1" cy="34.7" r=".52" fill="#00f"/>
<g fill="none" stroke="#00f" stroke-width=".17">
<path d="M160.1 35.6h.1M160.1 35.2v.4M220.7 45h.1M220.7 45.9h.1M220.7 45h3.2M220.7 45.9h3.2M222.3 45.9h.1M222.3 45h.1M222.3 44.5v.5M222.3 45.9v.3"/>
<circle cx="160.1" cy="34.7" r=".52"/>
</g>
<path d="M160.1 37.3h.1M160.1 35.6v1.7M222.3 48h.1M222.3 42.7h.1M222.3 42.7v1.8M222.3 46.2v1.8" fill="none" stroke="#f00" stroke-width=".17"/>
<circle cx="160.1" cy="93.4" r=".52" fill="#00f"/>
<g fill="none" stroke="#00f" stroke-width=".17">
<path d="M160.1 94.3h.1M160.1 93.9v.4"/>
<circle cx="160.1" cy="93.4" r=".52"/>
</g>
<circle cx="160.1" cy="93.4" r=".52" fill="#00f"/>
<g fill="none" stroke="#00f" stroke-width=".17">
<path d="M160.1 94.3h.1M160.1 93.9v.4"/>
<circle cx="160.1" cy="93.4" r=".52"/>
</g>
<path d="M160.1 96h.1M160.1 94.3v1.7" fill="none" stroke="#f00" stroke-width=".17"/>
<circle cx="160.1" cy="132.5" r=".52" fill="#00f"/>
<g fill="none" stroke="#00f" stroke-width=".17">
<path d="M160.1 133.4h.1M160.1 133v.4"/>
<circle cx="160.1" cy="132.5" r=".52"/>
</g>
<circle cx="160.1" cy="132.5" r=".52" fill="#00f"/>
<g fill="none" stroke="#00f" stroke-width=".17">
<path d="M120.4 18.3h.1M120.4 18.3l1.1 1.1M121 17.8h.1M121 17.8l-.6 .5M121.5 19.4h.1M121.5 19.4l-1.1 1.1M120.4 22.6h.1M120.4 20.5h.1M120.4 22.6l.6 .5M120.4 20.5l1.1 1M121.5 21.5h.1M121.5 21.5l-1.1 1.1"/>
<path d="M160.1 133.4h.1M160.1 133v.4M237.8 127.5h.1M237.8 125.4h.1M237.8 123.2h.1M237.8 127.5l.5 .5M237.8 125.4l1.1 1M237.8 123.2l1.1 1.1M238.3 122.7h.1M238.3 122.7l-.5 .5M238.9 126.4h.1M238.9 124.3h.1"/>
<path d="M238.9 126.4l-1.1 1.1M238.9 124.3l-1.1 1.1M224.3 162.4h.1M224.3 163.3h.1M224.3 162.4h3.2M224.3 163.3h3.2M225.9 163.3h.1M225.9 162.4h.1M225.9 161.8v.6M225.9 163.3v.3"/>
<circle cx="160.1" cy="132.5" r=".52"/>
</g>
<g fill="none" stroke="#f00" stroke-width=".17">
<path d="M121 16h.1M121 16v1.8M121 24.9h.1M121 23.1v1.8M160.1 135.2h.1M160.1 133.4v1.8M238.3 129.8h.1M238.3 120.9h.1M238.3 120.9v1.8M238.3 128v1.8M225.9 165.4h.1M225.9 160.1h.1"/>
<path d="M225.9 160.1v1.7M225.9 163.6v1.8"/>
</g>
<circle cx="250.8" cy="112.9" r=".52" fill="#00f"/>
<g fill="none" stroke="#00f" stroke-width=".17">
<path d="M250.8 113.8h.1M250.8 113.5v.3"/>
<circle cx="250.8" cy="112.9" r=".52"/>
</g>
<circle cx="250.8" cy="112.9" r=".52" fill="#00f"/>
<g fill="none" stroke="#00f" stroke-width=".17">
<path d="M250.8 113.8h.1M250.8 113.5v.3"/>
<circle cx="250.8" cy="112.9" r=".52"/>
</g>
<path d="M250.8 115.6h.1M250.8 113.8v1.8" fill="none" stroke="#f00" stroke-width=".17"/>
<circle cx="250.8" cy="34.7" r=".52" fill="#00f"/>
<g fill="none" stroke="#00f" stroke-width=".17">
<path d="M250.8 35.6h.1M250.8 35.2v.4"/>
<circle cx="250.8" cy="34.7" r=".52"/>
</g>
<circle cx="250.8" cy="34.7" r=".52" fill="#00f"/>
<g fill="none" stroke="#00f" stroke-width=".17">
<path d="M250.8 35.6h.1M250.8 35.2v.4"/>
<circle cx="250.8" cy="34.7" r=".52"/>
</g>
<path d="M250.8 37.3h.1M250.8 35.6v1.7" fill="none" stroke="#f00" stroke-width=".17"/>
<circle cx="160.1" cy="115.6" r=".35" fill="#f0f"/>
<circle cx="160.1" cy="115.6" r=".35" fill="none" stroke="#f0f" stroke-width=".17"/>
<circle cx="160.1" cy="76.5" r=".35" fill="#f0f"/>
<circle cx="160.1" cy="76.5" r=".35" fill="none" stroke="#f0f" stroke-width=".17"/>
<circle cx="30.3" cy="28.4" r=".35" fill="#f0f"/>
<circle cx="30.3" cy="28.4" r=".35" fill="none" stroke="#f0f" stroke-width=".17"/>
<circle cx="160.1" cy="56.9" r=".35" fill="#f0f"/>
<circle cx="160.1" cy="56.9" r=".35" fill="none" stroke="#f0f" stroke-width=".17"/>
<circle cx="250.8" cy="115.6" r=".35" fill="#f0f"/>
<circle cx="250.8" cy="115.6" r=".35" fill="none" stroke="#f0f" stroke-width=".17"/>
<circle cx="160.1" cy="96" r=".35" fill="#f0f"/>
<circle cx="160.1" cy="96" r=".35" fill="none" stroke="#f0f" stroke-width=".17"/>
<circle cx="160.1" cy="37.3" r=".35" fill="#f0f"/>
<circle cx="160.1" cy="37.3" r=".35" fill="none" stroke="#f0f" stroke-width=".17"/>
<circle cx="250.8" cy="96" r=".35" fill="#f0f"/>
<circle cx="250.8" cy="96" r=".35" fill="none" stroke="#f0f" stroke-width=".17"/>
<circle cx="250.8" cy="56.9" r=".35" fill="#f0f"/>
<circle cx="250.8" cy="56.9" r=".35" fill="none" stroke="#f0f" stroke-width=".17"/>
<circle cx="250.8" cy="37.3" r=".35" fill="#f0f"/>
<circle cx="250.8" cy="37.3" r=".35" fill="none" stroke="#f0f" stroke-width=".17"/>
<circle cx="250.8" cy="76.5" r=".35" fill="#f0f"/>
<circle cx="250.8" cy="76.5" r=".35" fill="none" stroke="#f0f" stroke-width=".17"/>
<circle cx="145.9" cy="56.9" r=".35" fill="#f0f"/>
<circle cx="145.9" cy="56.9" r=".35" fill="none" stroke="#f0f" stroke-width=".17"/>
<circle cx="160.1" cy="135.1" r=".35" fill="#f0f"/>
<circle cx="160.1" cy="135.1" r=".35" fill="none" stroke="#f0f" stroke-width=".17"/>
<circle cx="160.1" cy="154.7" r=".35" fill="#f0f"/>
<circle cx="160.1" cy="154.7" r=".35" fill="none" stroke="#f0f" stroke-width=".17"/>
<circle cx="145.9" cy="154.7" r=".35" fill="#f0f"/>
<circle cx="145.9" cy="154.7" r=".35" fill="none" stroke="#f0f" stroke-width=".17"/>
<circle cx="250.8" cy="154.7" r=".35" fill="#f0f"/>
<circle cx="250.8" cy="154.7" r=".35" fill="none" stroke="#f0f" stroke-width=".17"/>
<circle cx="250.8" cy="135.1" r=".35" fill="#f0f"/>
<circle cx="250.8" cy="135.1" r=".35" fill="none" stroke="#f0f" stroke-width=".17"/>
<circle cx="225.9" cy="154.7" r=".35" fill="#f0f"/>
<circle cx="225.9" cy="154.7" r=".35" fill="none" stroke="#f0f" stroke-width=".17"/>
<circle cx="222.3" cy="37.3" r=".35" fill="#f0f"/>
<circle cx="222.3" cy="37.3" r=".35" fill="none" stroke="#f0f" stroke-width=".17"/>
<circle cx="131.6" cy="154.7" r=".35" fill="#f0f"/>
<circle cx="131.6" cy="154.7" r=".35" fill="none" stroke="#f0f" stroke-width=".17"/>
<circle cx="121" cy="37.3" r=".35" fill="#f0f"/>
<circle cx="121" cy="37.3" r=".35" fill="none" stroke="#f0f" stroke-width=".17"/>
<circle cx="238.3" cy="96" r=".35" fill="#f0f"/>
<circle cx="238.3" cy="96" r=".35" fill="none" stroke="#f0f" stroke-width=".17"/>
<circle cx="238.3" cy="56.9" r=".35" fill="#f0f"/>
<circle cx="238.3" cy="56.9" r=".35" fill="none" stroke="#f0f" stroke-width=".17"/>
<circle cx="145.9" cy="76.5" r=".35" fill="#f0f"/>
<circle cx="145.9" cy="76.5" r=".35" fill="none" stroke="#f0f" stroke-width=".17"/>
<circle cx="238.3" cy="115.6" r=".35" fill="#f0f"/>
<circle cx="238.3" cy="115.6" r=".35" fill="none" stroke="#f0f" stroke-width=".17"/>
<circle cx="145.9" cy="96" r=".35" fill="#f0f"/>
<circle cx="145.9" cy="96" r=".35" fill="none" stroke="#f0f" stroke-width=".17"/>
<circle cx="145.9" cy="115.6" r=".35" fill="#f0f"/>
<circle cx="145.9" cy="115.6" r=".35" fill="none" stroke="#f0f" stroke-width=".17"/>
<circle cx="238.3" cy="154.7" r=".35" fill="#f0f"/>
<circle cx="238.3" cy="154.7" r=".35" fill="none" stroke="#f0f" stroke-width=".17"/>
<circle cx="238.3" cy="37.3" r=".35" fill="#f0f"/>
<circle cx="238.3" cy="37.3" r=".35" fill="none" stroke="#f0f" stroke-width=".17"/>
<circle cx="238.3" cy="76.5" r=".35" fill="#f0f"/>
<circle cx="238.3" cy="76.5" r=".35" fill="none" stroke="#f0f" stroke-width=".17"/>
<circle cx="145.9" cy="135.1" r=".35" fill="#f0f"/>
<circle cx="145.9" cy="135.1" r=".35" fill="none" stroke="#f0f" stroke-width=".17"/>
<circle cx="238.3" cy="135.1" r=".35" fill="#f0f"/>
<circle cx="238.3" cy="135.1" r=".35" fill="none" stroke="#f0f" stroke-width=".17"/>
<circle cx="145.9" cy="37.3" r=".35" fill="#f0f"/>
<circle cx="145.9" cy="37.3" r=".35" fill="none" stroke="#f0f" stroke-width=".17"/>
<g font-size="3.7" fill="#f00">
<text x="170.7" y="37.6">6.871V</text>
<text x="259.6" y="40.3">0.238V</text>
<text x="170.7" y="56.3">6.952V</text>
<text x="259.6" y="59">1.743V</text>
<text x="170.7" y="75.9">8.261V</text>
<text x="259.6" y="78.5">3.076V</text>
<text x="171.6" y="96.3">8.843V</text>
<text x="260.5" y="98.1">3.797V</text>
<text x="171.6" y="115">9.535V</text>
<text x="260.5" y="116.8">4.367V</text>
<text x="170.7" y="134.5">10.858V</text>
<text x="259.6" y="137.2">5.775V</text>
<text x="170.7" y="151.4">12.042V</text>
<text x="260.5" y="154.1">5.875V</text>
</g>
<text font-size="3.4" x="6.7" y="198.6" transform="rotate(-90 6.7 198.6)">ECN</text>
<g font-size="2.3">
<text x="12.1" y="184">ECN NO.</text>
<text x="25.5" y="184">DATE</text>
<text x="37.4" y="184.1">NOTE</text>
<text x="52" y="184.3">DESIGNER</text>
<text x="69" y="184.3">DRAWING</text>
<text x="84" y="184.3">DESIGNED</text>
<text x="101.4" y="184.3">CHECKED</text>
<text x="116.3" y="184.3">APPROVED</text>
<text x="201" y="188.8">MODEL NO.</text>
<text x="133.7" y="192" transform="rotate(-90 133.7 192)">REF. NO.</text>
<text x="71.2" y="201.2">CHUNGHWA PICTURE TUBES CO. LTD</text>
<text x="201" y="201.2">DRAWING</text>
<text x="133.7" y="204.5" transform="rotate(-90 133.7 204.5)">SCALE</text>
</g>
<g font-size="1.6" fill="#f00">
<text x="29" y="9.9">VDDA</text>
<text x="162.2" y="37">Vr7</text>
<text x="252.9" y="37">Vr14</text>
<text x="162.2" y="56.5">Vr6</text>
<text x="252.9" y="56.5">Vr13</text>
<text x="162.2" y="76.1">Vr5</text>
<text x="252.9" y="76.1">Vr12</text>
<text x="162.2" y="95.7">Vr4</text>
<text x="252.4" y="95.7">Vr11</text>
<text x="162.2" y="115.2">Vr3</text>
<text x="252.9" y="115.2">Vr10</text>
<text x="162.2" y="134.8">Vr2</text>
<text x="252.9" y="134.8">Vr9</text>
<text x="162.2" y="154.3">Vr1</text>
<text x="252.9" y="154.3">Vr8</text>
<text x="258.4" y="158.8" transform="rotate(90 258.4 158.8)">Vr[1..14]</text>
<text x="254.7" y="168.6">Vr[1..14]</text>
</g>
<g font-size="1.6" fill="#000080">
<text x="32" y="19.2">R301</text>
<text x="32" y="21">274Ω</text>
<text x="122.7" y="19.2">R310</text>
<text x="122.7" y="21">0Ω</text>
<text x="122.7" y="29.9">R309</text>
<text x="122.7" y="31.6">768Ω</text>
<text x="158.3" y="32.9">VR7</text>
<text x="249" y="32.9">VR14</text>
<text x="32" y="38.8">C301</text>
<text x="32" y="40.9">4.7uF</text>
<text x="122.7" y="44.1">C303</text>
<text x="122.7" y="45.9">0.1uF</text>
<text x="147.6" y="45.9">R308</text>
<text x="147.6" y="47.7">61.9Ω</text>
<text x="213.4" y="45.9">R317</text>
<text x="213.4" y="47.7">182Ω</text>
<text x="224.1" y="44.1">C305</text>
<text x="224.1" y="45.9">0.1uF</text>
<text x="240.1" y="45.9">R316</text>
<text x="240.1" y="47.7">1200Ω</text>
<text x="158.3" y="52.5">VR6</text>
<text x="249" y="52.5">VR13</text>
<text x="147.6" y="65.4">R307</text>
<text x="213.4" y="60.1">R318</text>
<text x="213.4" y="61.9">0Ω</text>
<text x="240.1" y="65.4">R315</text>
<text x="147.6" y="67.2">1020Ω</text>
<text x="240.1" y="67.2">1020Ω</text>
<text x="158.3" y="72">VR5</text>
<text x="249" y="72">VR12</text>
<text x="147.6" y="85">R306</text>
<text x="147.6" y="86.8">453Ω</text>
<text x="240.1" y="85">R314</text>
<text x="240.1" y="86.8">560Ω</text>
<text x="158.3" y="91.6">VR4</text>
<text x="249" y="91.6">VR11</text>
<text x="147.6" y="104.6">R305</text>
<text x="147.6" y="106.3">536Ω</text>
<text x="240.1" y="104.6">R313</text>
<text x="240.1" y="106.3">442Ω</text>
<text x="158.3" y="111.1">VR3</text>
<text x="249" y="111.2">VR10</text>
<text x="147.6" y="125.9">R304</text>
<text x="240.1" y="124.1">R312</text>
<text x="240.1" y="125.9">1100Ω</text>
<text x="147.6" y="127.7">1020Ω</text>
<text x="158.3" y="130.7">VR2</text>
<text x="249" y="130.7">VR9</text>
<text x="90.7" y="141.9">R302</text>
<text x="90.7" y="143.7">0Ω</text>
<text x="147.6" y="143.7">R303</text>
<text x="240.1" y="143.7">R311</text>
<text x="147.6" y="145.5">931Ω</text>
<text x="240.1" y="145.5">76.8Ω</text>
<text x="158.3" y="150.3">VR1</text>
<text x="249" y="150.3">VR8</text>
<text x="133.4" y="161.5">C306</text>
<text x="227.7" y="161.5">C304</text>
<text x="133.4" y="163.2">0.1uF</text>
<text x="227.7" y="163.3">0.1uF</text>
</g>
<g font-size="1.6">
<text x="32" y="22.8">0603</text>
<text x="122.7" y="22.8">0603</text>
<text x="122.7" y="33.4">0603</text>
<text x="31.9" y="43.2">1206</text>
<text x="122.7" y="47.7">0603</text>
<text x="224.1" y="47.7">0603</text>
<text x="147.6" y="49.4">0603</text>
<text x="213.4" y="49.4">0603</text>
<text x="240.1" y="49.4">0603</text>
<text x="213.4" y="63.7">0603</text>
<text x="147.6" y="69">0603</text>
<text x="240.1" y="69">0603</text>
<text x="147.6" y="88.6">0603</text>
<text x="240.1" y="88.5">0603</text>
<text x="147.6" y="108.1">0603</text>
<text x="240.1" y="108.1">0603</text>
<text x="147.6" y="129.4">0603</text>
<text x="240.1" y="127.7">0603</text>
<text x="90.7" y="145.5">0603</text>
<text x="147.6" y="147.2">0603</text>
<text x="240.1" y="147.2">0603</text>
<text x="133.4" y="165">0603</text>
<text x="227.7" y="165">0603</text>
<text x="273.9" y="198.8">SHEET:</text>
</g>
<g font-size="1.3">
<text x="38.1" y="1.3">4</text>
<text x="110.7" y="1.3">3</text>
<text x="183.3" y="1.3">2</text>
<text x="255.8" y="1.3">1</text>
<text x=".5" y="28.4">4</text>
<text x="292.6" y="28.4">4</text>
<text x=".5" y="79.5">3</text>
<text x="292.6" y="79.5">3</text>
<text x=".5" y="130.6">2</text>
<text x="292.6" y="130.6">2</text>
<text x=".5" y="181.7">1</text>
<text x="292.6" y="181.7">1</text>
<text x="38.1" y="207.4">4</text>
<text x="110.7" y="207.4">3</text>
<text x="183.3" y="207.4">2</text>
<text x="255.8" y="207.4">1</text>
</g>
</svg>
